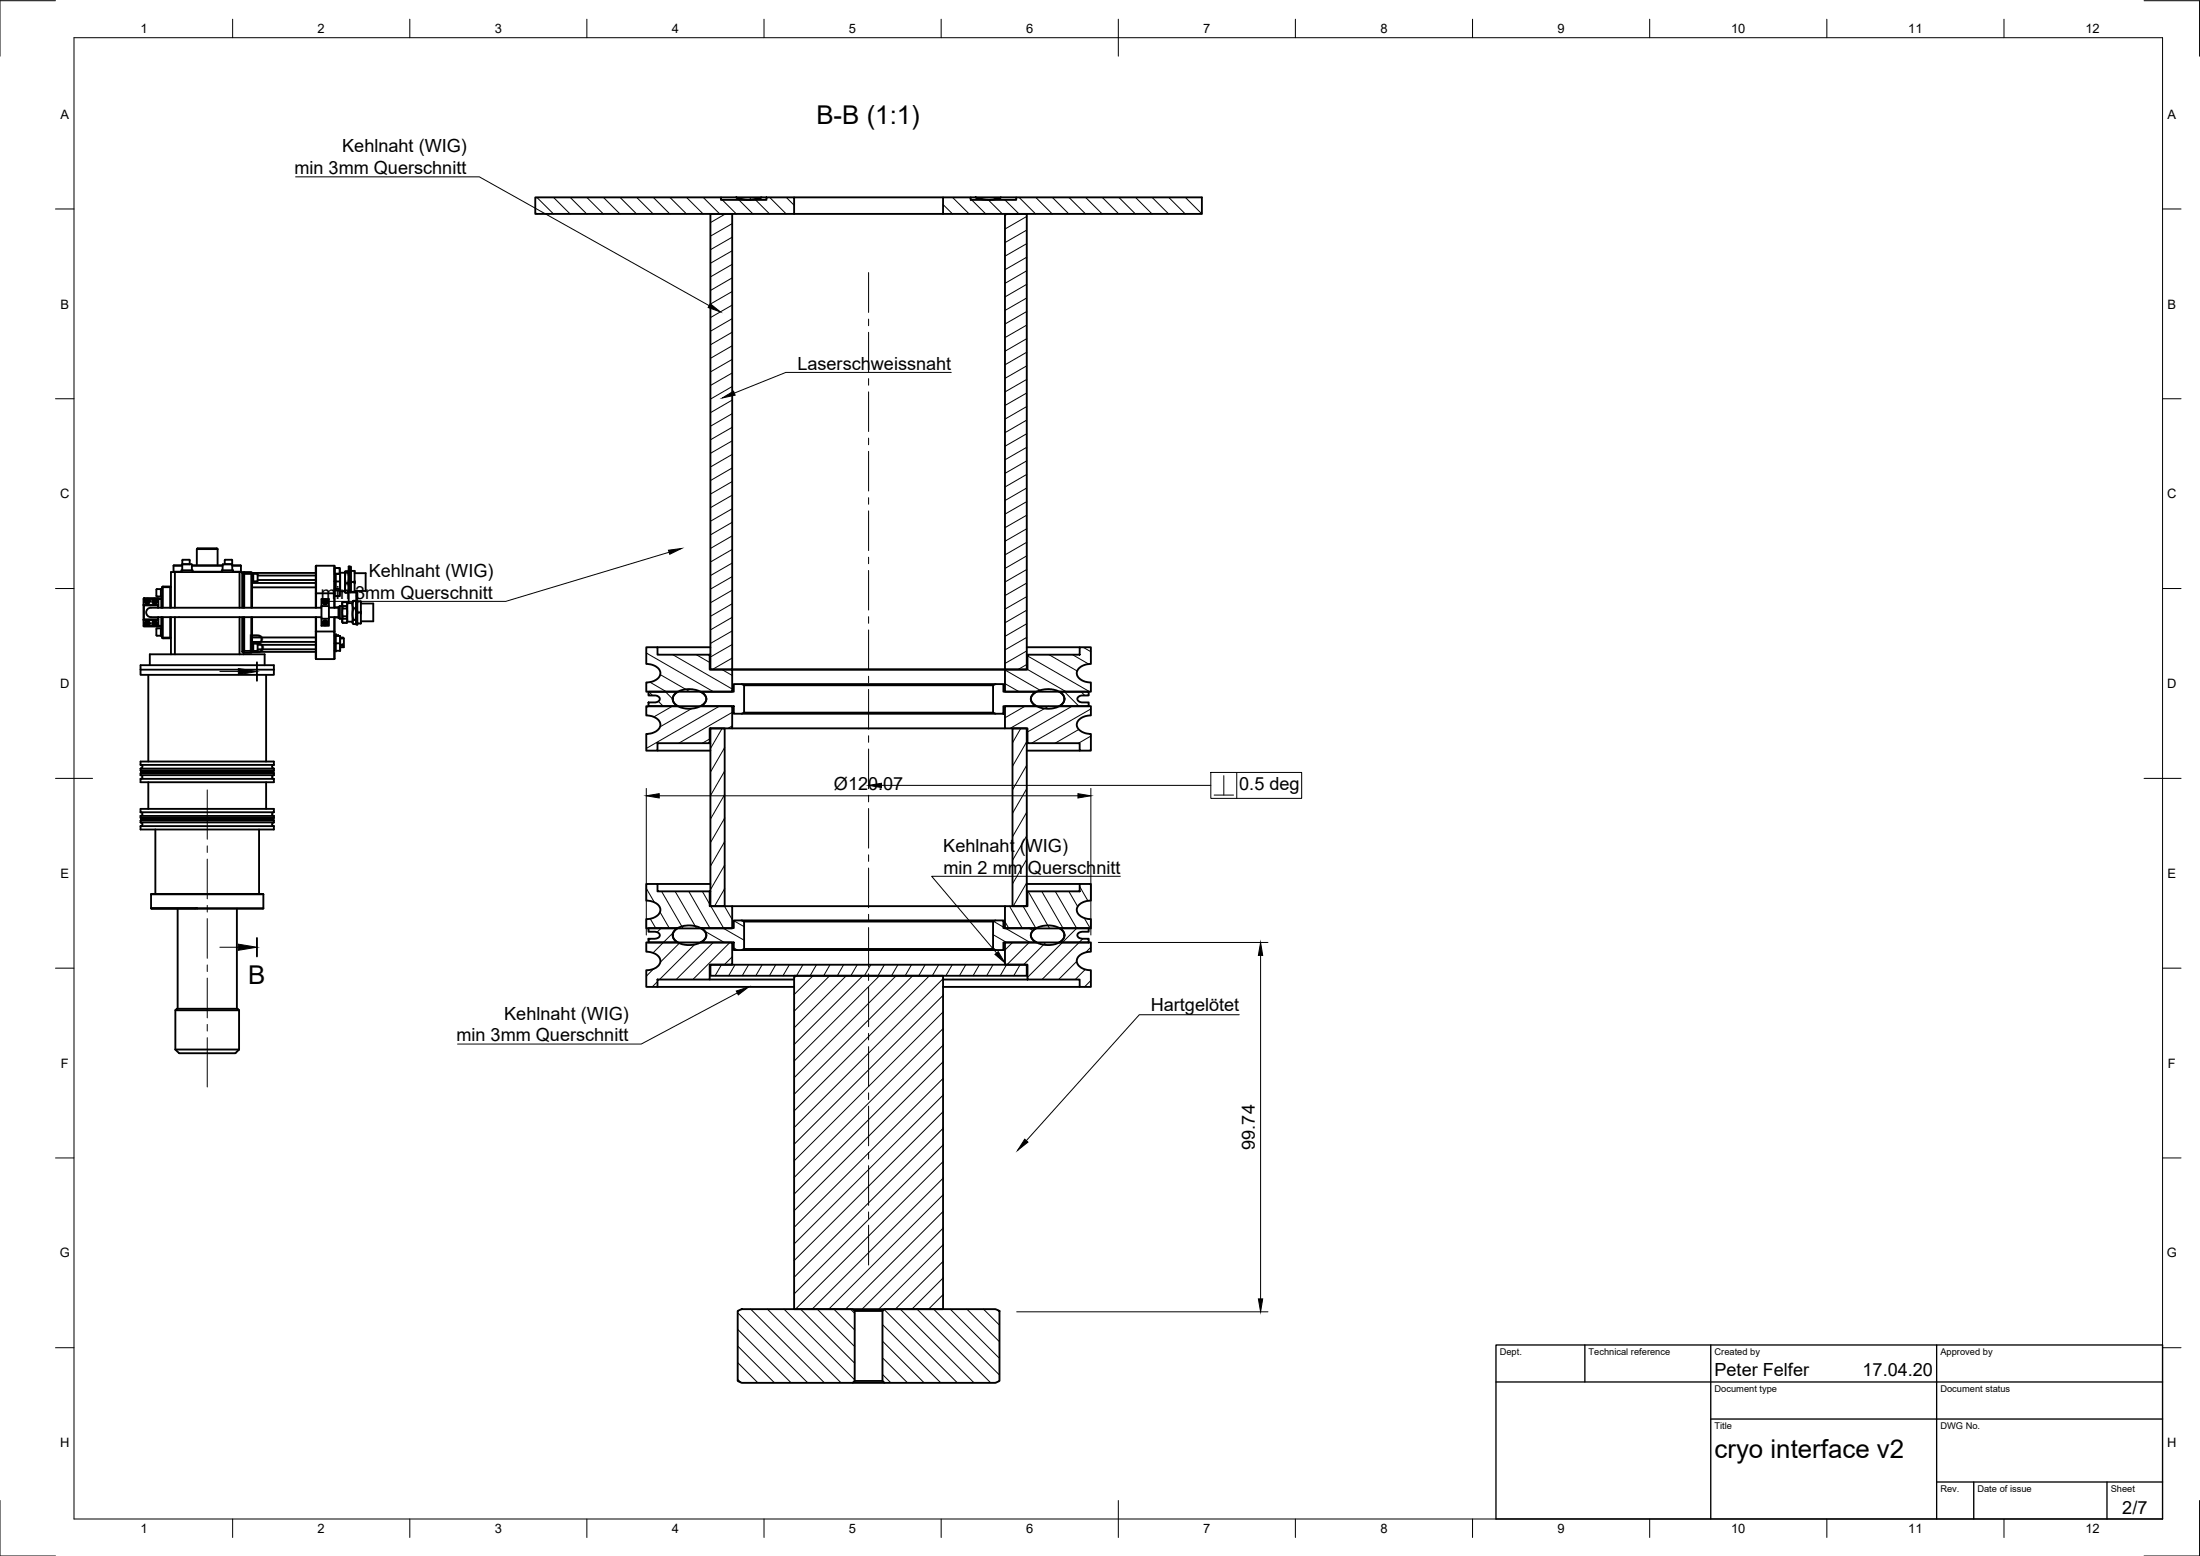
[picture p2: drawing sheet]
<svg xmlns="http://www.w3.org/2000/svg" width="594mm" height="420mm" viewBox="0 0 594 420" stroke-linecap="round" stroke-linejoin="round" font-family="sans-serif">
<!-- layer: Visible -->
<g fill="none" stroke="#000" stroke-width=".51">
<path d="M144.5 53.3h50.2v.7h12.3v-.7h7.4v4.5h-69.9zM191.8 57.8h5.9v123h-5.9zM194.7 53.3h4.1M198.8 53.3h6.9l-1.7 .5-1.8 .2-1.8-.2zM205.7 53.3h1.3M214.4 53.3h47.7v.7h12.3v-.7M214.4 57.8h40.3M254.7 53.3v4.5h69.8v-4.5h-54.2M262.1 53.3h8.2l-1 .4-2 .3-2.2-.2-1.7-.5M271.4 57.8h5.9v123h-5.9zM43.4 159.1h.2M43.8 159.1h-.4"/>
<path d="M43.9 158.5h2.2l-2.1-.1-.2 .2v5.5M44 158.6v5.5M46 158.6v5.5M46.1 158.5l.1 .1M46.9 154.4h2.1M46.9 152.8h2.3M46.9 154.4v.1M46.9 152.8v1.6M47.2 154.5v9.6M49 154.5v-.5h3v.5M49.2 152.7l-2.3 .1M49.2 152.5l2.6-.1v1.6"/>
<path d="M49.4 151.2h1.8v1.2l-2-.1M49.4 151.1l-.2 .2v2.7M51.8 152.8h8.3M51.8 152.7h8.3M52 154.4h7.9M53.1 148.3h5.7M53.1 148.3l.3-.2h5.2l.2 .2M53.1 148.3v4.4M58.8 148.3v4.4M59.9 154.5v-.5h3v.5M60.1 152.5v1.5M60.7 152.3v.1"/>
<path d="M60.7 151.2h2v1.1h-2zM62.6 152.4l-2.5 .1M62.6 152.4l.1 1.6M62.7 152.3v.1M62.7 152.8h2.4M62.7 152.7l2.4 .1M62.9 154.4h2.2M64.7 154.5h1.1v.2M64.7 154.5h-18.5v9.6M64.7 154.5v9.6M65.1 154.4l-.1 .1M65.1 152.8v1.6"/>
<path d="M65.4 154.7l.6-.2h1.9l.2 .2v9.4M65.8 154.8v9.3M66 155v9.1M67.9 155v9.1M68.1 154.8l-.2 .2h-1.9l-.6-.2v9.3M68.1 157h1.3M68.1 157.4h17.2M68.1 158.6h17.2M68.1 154.7h17.2M68.1 155h.1M68.4 155v2M68.4 155h1"/>
<path d="M68.4 155h-.3M69.4 154.9l.2 .2M69.6 155.1l-.2 1.9M69.6 155.4h15.7M69.6 156.6h15.7M85.4 152.8v7.4M85.4 152.8h4.9M90.3 152.8v7.4h-4.9M90.3 152.8l.1 7.4M90.4 157h.1M90.4 157h1.4M90.4 159h1.4"/>
<path d="M90.4 159v2M90.4 153.4v1.6M90.4 159.4h1.3v1.5M90.4 154.9l1.3 .1M90.4 153.4h1.3v1.5M90.4 153.4v.3M90.4 153.4h1.3M90.7 157h.1M90.7 157v2M90.7 155v2M90.7 157h-.2M91.7 153.4l.1 1.6"/>
<path d="M91.7 153.4h.1M91.7 159v.4M91.8 159l-.1 2M91.8 154.7h1.4M91.8 159.7h1.4M91.8 157v2M91.8 155v2M91.8 155h-1.4M93.2 154.4l.2 .2a5.5 5.5 0 0 0-.1 3.1 3.4 3.4 0 0 0 .1 2.4l-.2-.1zM93.2 154.4l.2-.2 .7 .2-.7 .2M93.2 154.4h.1M93.2 159.9v.1"/>
<path d="M93.4 157.5h.5M93.9 154.6a5.5 5.5 0 0 1 .1 3.1 3.4 3.4 0 0 1-.1 2.4M94.1 159.1v-6.1h.3v6.8h-.2v-.4h.2M94.1 160l-.7 .1M94.1 159.3v3.6M94.2 159.2v.2M94.2 159.8l1.9 .2M94.4 159.1l-.3 .2M94.4 153h.4v6.8M94.5 159.8h1.6M94.8 156.8v.7M94.8 154.2h1v.3"/>
<path d="M94.9 154.2l-.1 .3M94.9 157.2h.8M95.7 154.2l.1 2.6M95.8 154.8h2.9v4.8h-2.9M95.8 156.8v.7zM95.8 157.5v2.3M96.1 159.8l.4 .2v2.4M96.1 160l.1 8.7h.3v-6.3M38.8 169.1h4zM38.8 161.7h4zM38.8 161.7v7.4M38.9 167.3l3.9 .1h-4z"/>
<path d="M38.9 163.5l-.1-.1h4l-.1 .1M39.6 168.1h.3l.2 .3-.2 .3h-.3l-.2-.3zM39.6 162.1h.3l.2 .3-.2 .3h-.3l-.2-.3zM40.4 179.6v-2.9h31.1v2.9M41.6 168.1h.3l.2 .3-.2 .3h-.3l-.2-.3zM41.6 162.1h.3l.2 .3-.2 .3h-.3l-.2-.3zM42.2 171.5l.2 .2h1.4M42.2 160.9l.2 .2h1.4M42.2 169.8v1.7M42.2 160.9l.1-1.8h1.1v2M42.2 169.8l1.2-.1v2M42.7 163.5h-3.8v3.8"/>
<path d="M42.7 161.6l.9 .1-.8 .1M42.7 163.5v.6M42.7 166.6v.7M42.8 169l.8 .1M42.8 161.7v2.4M42.8 166.6v2.5M43.4 169.7h.2M43.6 161.8v2.3M43.6 166.6v2.4M43.6 169.1l-.9 .1M43.6 161.7l.2 .1M43.8 166.6v5.6l.2 .2 2.1-.1h-2.2"/>
<path d="M43.8 169l-.2 .1M43.8 169.7h-.4M44 166.6v5.6M46 166.6v5.6M46.2 172.2l-.1 .1M46.2 166.6v10.1M47.2 166.6v10.1M64.7 166.6v10.1M65.4 166.6v9.4l.6-.2M65.8 166.6v9.4M65.8 176.1v.6M66 175.8h1.9"/>
<path d="M66 166.6v9.2M67.9 166.6v9.2l.2 .2M68.1 166.6v9.5l-.2 .2h-1.9l-.6-.3M68.1 175.7h.3M68.1 172.1h17.2M68.1 173.3h17.2M68.1 176h17.2M68.4 173.8v2h1M68.4 173.8h1M68.4 173.8h-.3h.1M69.4 173.8l.2 .1-.2 1.9M69.6 174.1h15.7"/>
<path d="M69.6 175.3h15.7M85.3 170.5l.1 7.5M85.3 170.5h.1M85.3 160.2v3.9M85.3 166.6v3.9M85.4 170.5v7.5M85.4 170.5h4.9v7.5M85.4 160.2v3.9M85.4 166.6v3.9M85.4 178h4.9M86.8 163.7h2v3.4h-2zM86.8 167.1v1.9h2v-1.9"/>
<path d="M86.8 163.7v-1.9h2v1.9M86.8 164.1h-45a1.82 1.82 0 0 0-2.3 1.3 1.5 1.5 0 0 0 1.9 1.2h45.4M87.6 162.3h.4l.2 .3-.2 .3h-.4l-.1-.3zM87.6 167.9h.4l.2 .3-.2 .3h-.4l-.1-.3zM88.8 164.1h2.6M88.8 166.6h2.6M90.3 166.6l.1 3.9M90.4 166.6l-.1 11.4M90.4 160.2v3.9M90.4 171.5h.3M90.4 160.2l-.1 3.9M90.4 175.7h1.4"/>
<path d="M90.4 173.7h1.4M90.4 166.7h1M90.4 164h1M90.4 160.7v.3M90.4 173.7h.1M90.4 160.9l1.3 .1M90.4 161h1.3M90.5 173.7h-.1M90.7 173.7h-.2M90.7 173.7v2.2l.1-.2M90.8 171.7l-.1-.4v2.4M90.8 171.5l.6 .1"/>
<path d="M91.4 171.6v.1M91.8 163.7l-.4 .2v3l.4 .2M91.8 163.7v3.4M91.8 163.7h.6M91.8 167.1h.6M91.8 173.7v2M91.8 171.7v2M91.8 171.7h-1.4M91.9 172.4h.4M92.3 174.3l.1-.3 .3 .3M92.3 172.4h.4M92.3 172.4v-.2h.4v.2"/>
<path d="M92.5 162.6l-.1 .2v5.1l.1 .3M92.5 162.6v5.6M92.5 164.3h1.1M92.5 166.4h1.1M92.5 163.6h1.1M92.5 162.6h1.1M92.5 168.1h1.1M92.5 167.1h1.1M92.7 172.4h.2v2.4h-1M93.6 164.3v3.9M93.6 162.6v1.7M93.6 162.6l.2 .2"/>
<path d="M93.8 162.8v5.1M93.8 162.9h1.4M93.8 167.9h1.4M93.8 167.9l-.2 .3M95.4 162.2h.5l.3 .4M95.4 164.3h.5M95.4 167.4h.5M95.9 162.2a2.5 2.5 0 0 1 .1 2.2 5.6 5.6 0 0 1 0 3 .72 .72 0 0 1-.1 1.1h-.5a.92 .92 0 0 1 0-1.2 5.8 5.8 0 0 1 0-3.1 2.2 2.2 0 0 1 0-2l-.2 .4 .1 5.7M96.2 168.1l-.1 .2M96.5 168l.1 .4M96.5 165l.1 .4M96.5 162.7l.1-.3h.7l.2 2.6"/>
<path d="M96.5 162.4h.1M97.3 165.4h-.7l-.1 .3M97.3 162.4l.2 .3M97.5 165v.7zM97.5 168v.4h-1M97.5 165.7l-.2 2.7M97.5 163h3.3v4.8h-3.3M174.5 174.8h3v2h14.1v4h6.1v6h-23.2v-2.5l1.3-.2a2.51 2.51 0 0 0 2.4-2.8 3.9 3.9 0 0 0-3.7-2zM177.5 174.8h14.3M191.6 176.8h.2M277.3 174.8h14.2M277.3 176.8h.2"/>
<path d="M38 180.8v-1.2h36v1.2M38 180.8h36M38 180.8v1.4h36v-1.4M40 182.2v23.4M71.9 182.2v23.4M174.5 190.7h23.2v6h-6.1v4h-14.1v2h-3v-4.5l1.3-.2a2.53 2.53 0 0 0 2.5-2.8 3.9 3.9 0 0 0-3.8-2zM175.1 186.8h7.9a2.07 2.07 0 0 0-1.3 1.9 2.07 2.07 0 0 0 1.3 2h-7.9v-1h1.6a1.05 1.05 0 0 0 1.1-.2 1.05 1.05 0 0 0 .3-1.1l-.9-.6h-2.1zM182.3 187.3a6.3 6.3 0 0 1 8.2 .6l.2 .9a3.9 3.9 0 0 1-4 2.5h-1.6a3.3 3.3 0 0 1-3.4-2.6l.1-.7zM189.2 186.8h8.9v-2.1h2.2l.6 .3v7.4l-.6 .3h-2.2v-2h-8.9l.3-.2a1.96 1.96 0 0 0 1.2-2 1.96 1.96 0 0 0-1.5-1.7zM191.8 196.7h3.9v48h-3.9zM197.7 196.7h73.7M197.7 180.8h73.7"/>
<path d="M200.3 184.7h68.5M200.3 192.7h68.5M200.9 185h67.3M200.9 192.4h67.3M268.2 185l.6-.3h2.2v2.1h8.9a2.01 2.01 0 0 0-1.5 1.9 2.01 2.01 0 0 0 1.5 2h-8.9v2h-2.2l-.6-.3zM271.4 190.7h23.2v2.5l-1.3 .1a2.51 2.51 0 0 0-2.4 2.9 3.9 3.9 0 0 0 3.7 2v4.5h-3.1v-2h-14v-4h-6.1zM271.4 180.8h6.1v-4h14v-2h3.1v4.5l-1.3 .1a2.53 2.53 0 0 0-2.5 2.8 3.9 3.9 0 0 0 3.8 2.1v2.5h-23.2zM273.4 196.7h3.9v48h-3.9zM279 187.5a6.3 6.3 0 0 1 8.1 .2l.3 .8v.6a4.5 4.5 0 0 1-5.2 2.2l-.9-.1a3 3 0 0 1-2.9-2.6zM286 186.8h8v1h-1.6a1.05 1.05 0 0 0-1.1 .2 1.05 1.05 0 0 0-.3 1.1l.9 .5 2.1 .1v1h-8a2.07 2.07 0 0 0 1.4-2 2.07 2.07 0 0 0-1.4-1.9zM38 219.3v-.9h36v.9M38 219.3h36"/>
<path d="M38 209.3v-.5h36v.5M38 209.3h36M38 210.3v.9h36v-.9M38 210.3h36M38 207.5v.5h36v-.5M38 207.5h36M38 205.6h36v.9h-36zM38 219.3a.5 .5 0 0 1 .5 .5 .5 .5 0 0 1-.5 .5M38 209.3a.5 .5 0 0 1 .5 .5 .5 .5 0 0 1-.5 .5M38 206.5a.5 .5 0 0 1 .5 .5 .5 .5 0 0 1-.5 .5M38 208v.2h35.9v-.2M38 208.8v-.2h35.9v.2"/>
<path d="M38.3 208.2l.1 .2-.1 .2M40 211.2v7.2M71.9 211.2v7.2M73.7 208.2l-.2 .2 .2 .2M74 219.3a.5 .5 0 0 0-.5 .5 .5 .5 0 0 0 .5 .5M74 209.3a.5 .5 0 0 0-.5 .5 .5 .5 0 0 0 .5 .5M74 206.5a.5 .5 0 0 0-.5 .5 .5 .5 0 0 0 .5 .5M177.5 202.7h14.3M191.6 200.7h.2M277.3 202.7h14.2M277.3 200.7h.2M38 222.1v-.5h36v.5"/>
<path d="M38 222.1h36M38 223.1v.9h36v-.9M38 223.1h36M38 220.3h36v.5h-36zM38 222.1a.5 .5 0 0 1 .5 .5 .5 .5 0 0 1-.5 .5M38 220.8v.2h35.9v-.2M38 221.6v-.2h35.9v.2M38.3 221l.1 .2-.1 .2M42 224v17.4M70 224v17.4M73.7 221l-.2 .2 .2 .2M74 222.1a.5 .5 0 0 0-.5 .5 .5 .5 0 0 0 .5 .5"/>
<path d="M174.5 238.7h3v2h14.1v4h6.1v6h-23.2v-2.5l1.6-.2a2.42 2.42 0 0 0 2.1-2.8 3.9 3.9 0 0 0-3.7-2zM177.5 238.7h14.3M277.3 238.7h14.2M40.8 245.3l12 .1zM40.8 241.5h30.3M40.8 241.5v3.8M48 245.4v27M52.8 245.3h.4M52.8 245.4h.4M53.2 245.3h17.9M64 245.4v27M71.1 241.5v3.8"/>
<path d="M174.5 254.5h23.2v6h-6.1v4h-14.1v2h-3v-4.5l1.4-.2a2.42 2.42 0 0 0 2.3-2.9 4 4 0 0 0-3.7-1.9zM175.1 250.6h7.9a2.06 2.06 0 0 0-1.3 1.9 2.06 2.06 0 0 0 1.3 2h-7.9v-1h1.6a1.05 1.05 0 0 0 1.1-.2 1.05 1.05 0 0 0 .3-1.1l-.8-.5-2.2-.1zM182.2 251.2a6.2 6.2 0 0 1 8.3 .5l.2 .9a4.1 4.1 0 0 1-4.4 2.6l-1.4-.1a3.1 3.1 0 0 1-3.2-2.6zM189.2 250.6h8.9v-2.1h2.2l.6 .3v7.4l-.6 .3h-2.2v-2h-8.9l.3-.2a1.94 1.94 0 0 0 1.2-1.9 1.94 1.94 0 0 0-1.5-1.8zM191.6 240.7h.2M197.7 244.7h73.7M200.3 248.5h68.5M200.3 256.5h68.5M200.9 248.8h67.3M200.9 256.2h67.3M268.2 248.8l.6-.3h2.2v2.1h8.9a1.93 1.93 0 0 0-1.2 2.8l1.2 1.1h-8.9v2h-2.2l-.6-.3zM271.4 254.5h23.2v2.5l-1.3 .1a2.52 2.52 0 0 0-2.4 2.9 3.9 3.9 0 0 0 3.7 2v4.5h-3.1v-2h-14v-4h-6.1z"/>
<path d="M271.4 244.7h6.1v-4h14v-2h3.1v4.5l-1.4 .2a2.4 2.4 0 0 0-2.3 2.9 3.9 3.9 0 0 0 3.7 1.9v2.5h-23.2zM277.3 240.7h.2M279 251.3l1-.8 1.3-.4 1.3-.2 1.6 .1a3.1 3.1 0 0 1 3.2 2.6v.4a4.9 4.9 0 0 1-5.7 2.1l-.4-.1a3.1 3.1 0 0 1-2.9-2.6zM286 250.6h8v1h-1.6a1.05 1.05 0 0 0-1.1 .2 1.05 1.05 0 0 0-.3 1.1l.8 .5 2.2 .1v1h-8a2.06 2.06 0 0 0 1.4-2 2.06 2.06 0 0 0-1.4-1.9zM47.3 272.8h17.3M64.6 272.8a2.41 2.41 0 0 0-2.3-.4h-12.7a2.46 2.46 0 0 0-2.3 .4v10.6M64.6 272.8v10.6M177.5 266.5h36.9M191.6 264.5h22.8M191.8 260.5h85.5v3h-85.5zM214.4 263.5h40.3v90h-40.3zM254.7 264.5h22.8"/>
<path d="M254.7 266.5h36.8M47.3 283.4h17.3M47.3 283.4l1.1 1h15.2l1-1M199.2 354l1.1-.5h30l.5 .5v18.9l-.5 .5h-30l-1.1-.5zM230.8 354h7.5M238.3 354l.5-.5h30l1.1 .5v18.9l-1.1 .5h-30l-.5-.5zM230.3 373.4h8.5M230.8 372.9h7.5"/>
<circle cx="39.8" cy="168.3" r=".71"/>
<circle cx="39.8" cy="162.4" r=".71"/>
<circle cx="39.8" cy="168.3" r=".31"/>
<circle cx="39.8" cy="162.4" r=".31"/>
<circle cx="41.8" cy="168.3" r=".71"/>
<circle cx="41.8" cy="162.4" r=".71"/>
<circle cx="41.8" cy="162.4" r=".31"/>
<circle cx="41.8" cy="168.3" r=".31"/>
<circle cx="87.8" cy="162.5" r=".71"/>
<circle cx="87.8" cy="168.2" r=".71"/>
<circle cx="87.8" cy="168.2" r=".31"/>
<circle cx="87.8" cy="162.5" r=".31"/>
<circle cx="92.5" cy="174.2" r=".19"/>
</g>
<!-- layer: TitleBlock -->
<path d="M404 363.2h180v47h-180zM404 373.2h180M428 363.2v10M462 363.2v47M523 363.2v47M462 383.2h122M523 400.2h61M533 400.2v10M569 400.2v10" fill="none" stroke="#000" stroke-width=".36"/>
<!-- layer: Smart Centers -->
<g fill="none" stroke="#000" stroke-width=".27">
<path d="M234.5 73.6v10.8M234.5 86.2v1.7M234.5 89.7v10.8M234.5 102.2v1.8M234.5 105.8v10.7M234.5 118.3v1.8M234.5 121.9v10.7M234.5 134.4v1.8M234.5 137.9v10.8M234.5 150.5v1.7M234.5 154v10.7M234.5 166.5v1.8"/>
<path d="M234.5 170.1v10.7M234.5 182.6v1.8M234.5 186.2v10.7M234.5 198.7v1.7M56 213.3v13.3M234.5 202.2v10.8M234.5 214.7v1.8M234.5 218.3v10.7M56 228.4v1.8M56 232v10.7M234.5 230.8v1.8M234.5 234.4v10.7"/>
<path d="M56 244.5v1.8M56 248.1v10.7M234.5 246.9v1.8M234.5 250.5v10.7M56 260.6v1.7M56 264.1v10.7M56 276.6v1.8M234.5 263v1.8M234.5 266.5v10.7M234.5 279v1.8M56 280.2v13.3M234.5 282.6v10.7"/>
<path d="M234.5 295.1v1.8M234.5 298.7v10.7M234.5 311.2v1.8M234.5 314.7v10.8M234.5 327.3v1.7M234.5 330.8v10.8"/>
</g>
<!-- layer: Hatching -->
<g fill="none" stroke="#000" stroke-width=".27">
<path d="M144.5 57.4l.5 .4M145 53.3l4.5 4.5M149.5 53.3l4.5 4.5M154 53.3l4.5 4.5M158.5 53.3l4.4 4.5M163 53.3l4.4 4.5M167.4 53.3l4.5 4.5M171.9 53.3l4.5 4.5M176.4 53.3l4.5 4.5M180.9 53.3l4.5 4.5M185.4 53.3l4.5 4.5M189.9 53.3l4.5 4.5"/>
<path d="M194.4 53.3l.3 .3M195.1 54l3.8 3.8M195.9 57.8l-4.1 2.3M198.8 53.3h.1M199.5 54l3.8 3.8M202.5 53.3l.3 .7M204 54l3.8 3.8M207.9 53.3l4.4 4.5M212.3 53.3l2.1 2.1M254.7 55.2l2.5 2.6M257.2 53.3l4.5 4.5M261.7 53.3l.4 .4"/>
<path d="M262.4 54l3.8 3.8M264.8 53.3l.2 .5M266.9 54l3.8 3.8M268.4 53.3l.3 .5M271.4 54l3.8 3.8M272.1 57.8l-.7 .4M275.2 53.3l4.5 4.5M277.3 58.4l-5.9 3.4M279.7 53.3l4.5 4.5M284.2 53.3l4.4 4.5M288.7 53.3l4.5 4.5M293.2 53.3l4.4 4.5"/>
<path d="M297.7 53.3l4.4 4.5M302.2 53.3l4.4 4.5M306.6 53.3l4.5 4.5M311.1 53.3l4.5 4.5M315.6 53.3l4.5 4.5M320.1 53.3l4.4 4.5M197.7 78.7l-5.9 3.4M197.7 75l-5.9 3.4M197.7 71.4l-5.9 3.4M197.7 67.7l-5.9 3.4M197.7 64.1l-5.9 3.3M197.7 60.4l-5.9 3.4"/>
<path d="M277.3 76.8l-5.9 3.4M277.3 73.1l-5.9 3.4M277.3 69.4l-5.9 3.4M277.3 65.8l-5.9 3.4M277.3 62.1l-5.9 3.4M197.7 97l-5.9 3.4M197.7 93.4l-5.9 3.4M197.7 89.7l-5.9 3.4M197.7 86l-5.9 3.5M197.7 82.4l-5.9 3.4M277.3 98.8l-5.9 3.4M277.3 95.1l-5.9 3.4"/>
<path d="M277.3 91.4l-5.9 3.4M277.3 87.8l-5.9 3.4M277.3 84.1l-5.9 3.4M277.3 80.5l-5.9 3.3M197.7 119l-5.9 3.4M197.7 115.4l-5.9 3.4M197.7 111.7l-5.9 3.4M197.7 108l-5.9 3.4M197.7 104.4l-5.9 3.4M197.7 100.7l-5.9 3.4M277.3 117.1l-5.9 3.4M277.3 113.4l-5.9 3.4"/>
<path d="M277.3 109.8l-5.9 3.4M277.3 106.1l-5.9 3.4M277.3 102.4l-5.9 3.4M197.7 137.4l-5.9 3.4M197.7 133.7l-5.9 3.4M197.7 130l-5.9 3.4M197.7 126.4l-5.9 3.4M197.7 122.7l-5.9 3.4M277.3 139.1l-5.9 3.4M277.3 135.4l-5.9 3.4M277.3 131.8l-5.9 3.4M277.3 128.1l-5.9 3.4"/>
<path d="M277.3 124.4l-5.9 3.4M277.3 120.8l-5.9 3.4M197.7 159.4l-5.9 3.4M197.7 155.7l-5.9 3.4M197.7 152l-5.9 3.4M197.7 148.4l-5.9 3.4M197.7 144.7l-5.9 3.4M197.7 141l-5.9 3.4M277.3 157.4l-5.9 3.4M277.3 153.8l-5.9 3.4M277.3 150.1l-5.9 3.4M277.3 146.4l-5.9 3.4"/>
<path d="M277.3 142.8l-5.9 3.4M174.5 176.3l18.1 10.5M181.7 176.8l16 9.3M188 176.8l3.6 2.1M197.7 177.7l-5.3 3.1M197.7 174l-5.9 3.4M197.7 170.4l-5.9 3.4M197.7 166.7l-5.9 3.4M197.7 163l-5.9 3.4M277.3 179.4l-2.4 1.4M277.3 175.8l-5.9 3.4M277.3 172.1l-5.9 3.4"/>
<path d="M277.3 168.4l-5.9 3.4M277.3 164.8l-5.9 3.4M277.3 161.1l-5.9 3.4M277.5 177.1l16.7 9.7M283.3 176.8l7.6 4.4M289.6 176.8l4.4 2.5M292.5 174.8l2.1 1.2M175 198.2l-.5 .2M175.2 186.8l1 1M175.2 190.7l-.7 .4M175.5 184.2l4.4 2.6M177.8 189.4l1.3 1.3"/>
<path d="M178.3 182.2l8 4.6M179.7 186.8l2 2M181.6 190.7l-5 2.9M186.8 191.3l-8.6 5M191.6 199.5l-1.9 1.2M194.3 190.7l-19.8 11.4M194.9 180.8l2.8 1.6M195 196.7l-3.2 5.5M197.7 196l-1.1 .7M197.7 192.4l-14.4 8.3M271.4 180.9l10.1 5.9M271.4 184.6l3.8 2.2"/>
<path d="M275.7 196.7l-2.3 3.9M276.8 190.7l-5.4 3.1M277.5 180.8l10.4 6M283.2 190.7l-10.4 6M286.5 190.4l.4 .3M287.4 186.8l3.9 3.9M289.5 190.7l-12 7M291.3 197l-6.4 3.7M291.9 186.8l1 1M294.6 198.8l-3.3 1.9M294.6 191.4l-16 9.3M195.7 214.5l-3.9 6.7"/>
<path d="M195.7 208.2l-3.9 6.7M195.7 201.8l-3.9 6.7M277.3 219.3l-3.9 6.7M277.3 213l-3.9 6.6M277.3 206.6l-3.9 6.7M277.3 200.3l-3.9 6.6M294.6 202.4l-.5 .3M174.5 239.9l2.2 3.7M177.5 238.7l.1 .1M195.7 239.9l-2.7 4.8M195.7 233.6l-3.9 6.7M195.7 227.2l-3.9 6.7"/>
<path d="M195.7 220.9l-3.9 6.7M277.3 232l-3.9 6.7M277.3 225.7l-3.9 6.6M277.3 238.4l-3.7 6.3M291.5 239.4l2.3 3.8M174.6 254.5l-.1 .1M175.6 248.1l1.5 2.6M175.7 253.5l-.6 .5M178.2 246.3l2.6 4.4M178.6 250.6l-1.2 1.1M178.6 240.7l5.8 10M181.8 251.8l-5.5 5.5"/>
<path d="M182.3 240.7l5.8 10M183 250.6h.1M183.5 254.7l-5.2 5.1M186 240.7l5.7 10M187.6 255l-9.5 9.5M189.2 254.5h.1M189.7 240.7l1.9 3.5M190.3 251.4l5.3 3.1M192 244.7l3.4 6M192.6 254.5l-10 10M195.2 250.6l5.8 3.3M195.6 244.7l2.1 3.6"/>
<path d="M197.1 254.5l-10 10M197.7 258.4l-2.1 2.1M198.1 248.6l2.9 1.6M198.1 255.9l1.1 .6M268.2 252.4l3.6 2.1M268.2 256.1l.8 .4M268.3 248.8l2.7 1.5M271.4 248.9l1 1.8M271.4 250.6l6.8 3.9M272.6 244.7l3.5 6M273.4 254.5l-2 2M276.3 244.7l3.4 6"/>
<path d="M277.6 240.7l5.8 10M277.7 250.6l1.3 .7M277.9 254.5l-6 6M281.3 240.7l5.8 10M282.4 254.5l-6 6M285 240.7l5.7 10M286.3 250.6l-.1 .1M288.6 240.7l2.4 4.1M290.8 259.6l-4.9 4.9M290.8 250.6l-13.3 13.3M292.4 253.5l-11 11M292.8 247.9l1.6 2.8"/>
<path d="M294.6 255.8l-1.4 1.4M176.5 261.6l-2 2M177.6 265l-1.5 1.5M191.6 264.4v.1M194.8 260.5l-1.7 3M198.5 260.5l-1.7 3M202.2 260.5l-1.8 3M205.8 260.5l-1.7 3M209.5 260.5l-1.7 3M213.2 260.5l-1.8 3M216.8 260.5l-1.7 3-.7 .6M219.5 263.5l-5.1 5.1"/>
<path d="M220.5 260.5l-1.7 3M224 263.5l-9.6 9.6M224.2 260.5l-1.8 3M227.8 260.5l-1.7 3M228.5 263.5l-14.1 14.1M231.5 260.5l-1.7 3M233 263.5l-18.6 18.5M235.2 260.5l-1.8 3M237.5 263.5l-23.1 23M238.8 260.5l-1.7 3M242 263.5l-27.6 27.5M242.5 260.5l-1.8 3"/>
<path d="M246.1 260.5l-1.7 3M246.5 263.5l-32.1 32M249.8 260.5l-1.7 3M251 263.5l-36.6 36.5M253.5 260.5l-1.7 3M254.7 277.7l-40.3 40.3M254.7 273.3l-40.3 40.2M254.7 268.8l-40.3 40.2M254.7 264.3l-40.3 40.2M257.2 260.5l-1.8 3M260.8 260.5l-1.7 3M264.5 260.5l-1.7 3"/>
<path d="M268.2 260.5l-1.8 3M271.8 260.5l-1.7 3M275.5 260.5l-1.8 3M293.1 261.8l-2.7 2.7M294.6 264.8l-1.7 1.7M254.7 295.7l-40.3 40.2M254.7 291.2l-40.3 40.2M254.7 286.7l-40.3 40.2M254.7 282.2l-40.3 40.3M254.7 300.2l-40.3 40.2M254.7 318.2l-35.4 35.3M254.7 313.7l-39.9 39.8"/>
<path d="M254.7 309.2l-40.3 40.2M254.7 304.7l-40.3 40.2M254.7 336.1l-17.4 17.4M254.7 331.6l-21.9 21.9M254.7 327.1l-26.4 26.4M254.7 322.6l-30.9 30.9M199.2 354.5l18.9 18.9M199.2 359l14.4 14.4M202.7 353.5l19.9 19.9M207.2 353.5l19.9 19.9M211.7 353.5l19.1 19.1M216.2 353.5l14.6 14.6"/>
<path d="M220.7 353.5l10.1 10.1M225.1 353.5l5.7 5.6M229.6 353.5l1.2 1.1M238.3 357.7l15.7 15.7M238.7 353.6l19.8 19.8M243.1 353.5l19.9 19.9M247.6 353.5l19.9 19.9M252.1 353.5l17.8 17.8M254.7 349.6l-3.9 3.9M254.7 345.1l-8.4 8.4M254.7 340.6l-12.9 12.9M256.6 353.5l13.3 13.3"/>
<path d="M261.1 353.5l8.8 8.8M265.6 353.5l4.3 4.3M199.2 363.5l9.9 9.9M199.2 367.9l5.4 5.5M199.2 372.4l.8 .9M238.3 362.1l11.2 11.3M238.3 366.6l6.7 6.8M238.3 371.1l2.3 2.3"/>
</g>
<!-- layer: Section Lines -->
<path d="M69.4 178.8v5M69.4 253.3v5" fill="none" stroke="#000" stroke-width=".51"/>
<path d="M59.4 181.3h5M59.4 255.8h5" fill="none" stroke="#000" stroke-width=".27"/>
<path d="M64.4 180.5l5 .8-5 .9zM64.4 255l5 .8-5 .8z" fill="#000" stroke="#000" stroke-width=".27"/>
<!-- layer: Leaders -->
<path d="M191.8 82l2.7 2.2-3.3-1.2zM195.1 107.5l3-1.9 .4 1.1zM180.5 148.6l3.5-.5-3.2 1.6zM268.7 257.7l.9-.7 1.8 3zM198.8 267.6l3.4-1.1-2.8 2.1zM276.7 307.6l.9 .8-2.8 2.2z" fill="#000" stroke="#000" stroke-width=".27"/>
<path d="M79.8 47.8h49.6l62.1 34.7M256.9 100.6h-44.7l-13.9 5.6M180.7 149.1l-44.1 13.3h-49.6M302.5 236.6h-50.9l17.5 20.7M199.1 268.1l-25.9 13.8h-49.6M334.6 274h-26.9l-30.6 34" fill="none" stroke="#000" stroke-width=".27"/>
<!-- layer: Border -->
<g fill="none" stroke="#000" stroke-width=".27">
<path d="M15 .2h-15v15M20 10.2h564v400h-564zM62.8 5.2v5M110.7 5.2v5M158.5 5.2v5M206.3 5.2v5M254.1 5.2v5M302 5.2v10M349.8 5.2v5M397.6 5.2v5M445.5 5.2v5M493.3 5.2v5"/>
<path d="M541.1 5.2v5M579 .2h15v15M15 56.4h5M584 56.4h5M15 107.7h5M584 107.7h5M15 158.9h5M584 158.9h5M15 210.2h10M579 210.2h10M15 261.4h5M584 261.4h5"/>
<path d="M15 312.7h5M584 312.7h5M15 363.9h5M584 363.9h5M0 405.2v15h15M62.8 410.2v5M110.7 410.2v5M158.5 410.2v5M206.3 410.2v5M254.1 410.2v5M302 405.2v10M349.8 410.2v5"/>
<path d="M397.6 410.2v5M445.5 410.2v5M493.3 410.2v5M541.1 410.2v5M594 405.2v15h-15"/>
</g>
<!-- layer: FD_Dimensions -->
<path d="M174.5 212.9v39.6M178 214.9h113.1M294.6 212.9v39.6M296.6 254.5h45.8M340.4 258v92.7M274.6 354.2h67.8" fill="none" stroke="#000" stroke-width=".27"/>
<path d="M174.5 214.9l3.5-.6v1.2zM291.1 214.3l3.5 .6-3.5 .6zM340.4 254.5l.6 3.5h-1.2zM339.8 350.7h1.2l-.6 3.5z" fill="#000" stroke="#000" stroke-width=".27"/>
<path d="M238 212.1h89M327 208.6h24.5v7h-24.5zM327.9 214.7h5.2M330.5 209.4v5.3M334 208.6v7" fill="none" stroke="#000" stroke-width=".27"/>
<path d="M234.5 212.1l3.5-.6v1.2z" fill="#000" stroke="#000" stroke-width=".27"/>
<g font-size="7">
<text x="220.5" y="33.6">B-B (1:1)</text>
<text x="67" y="176.3">B</text>
<text x="67" y="265.8">B</text>
<text x="463" y="393.7">cryo interface v2</text>
</g>
<g font-size="4.9">
<text x="92.4" y="41.2">Kehlnaht (WIG)</text>
<text x="79.5" y="47.1">min 3mm Querschnitt</text>
<text x="215.3" y="99.9">Laserschweissnaht</text>
<text x="99.6" y="155.8">Kehlnaht (WIG)</text>
<text x="86.7" y="161.7">min 3mm Querschnitt</text>
<text x="225.2" y="213.3">Ø120.07</text>
<text x="334.6" y="213.3">0.5 deg</text>
<text x="254.7" y="230">Kehlnaht (WIG)</text>
<text x="254.8" y="235.9">min 2 mm Querschnitt</text>
<text x="136.2" y="275.3">Kehlnaht (WIG)</text>
<text x="310.7" y="273">Hartgelötet</text>
<text x="123.3" y="281.2">min 3mm Querschnitt</text>
<text x="338.8" y="310.5" transform="rotate(-90 338.8 310.5)">99.74</text>
<text x="463" y="371.7">Peter Felfer</text>
<text x="503" y="371.7">17.04.20</text>
<text x="573.1" y="408.8">2/7</text>
</g>
<g font-size="3.5">
<text x="37.9" y="8.9">1</text>
<text x="85.8" y="8.9">2</text>
<text x="133.6" y="8.9">3</text>
<text x="181.4" y="8.9">4</text>
<text x="229.3" y="8.9">5</text>
<text x="277.1" y="8.9">6</text>
<text x="324.9" y="8.9">7</text>
<text x="372.7" y="8.9">8</text>
<text x="420.6" y="8.9">9</text>
<text x="467.4" y="8.9">10</text>
<text x="515.3" y="8.9">11</text>
<text x="563.1" y="8.9">12</text>
<text x="16.3" y="32">A</text>
<text x="585.3" y="32">A</text>
<text x="16.3" y="83.3">B</text>
<text x="585.3" y="83.3">B</text>
<text x="16.2" y="134.6">C</text>
<text x="585.2" y="134.6">C</text>
<text x="16.2" y="185.8">D</text>
<text x="585.2" y="185.8">D</text>
<text x="16.3" y="237">E</text>
<text x="585.3" y="237">E</text>
<text x="16.4" y="288.3">F</text>
<text x="585.4" y="288.3">F</text>
<text x="16.1" y="339.6">G</text>
<text x="585.1" y="339.6">G</text>
<text x="16.2" y="390.8">H</text>
<text x="585.2" y="390.8">H</text>
<text x="37.9" y="413.9">1</text>
<text x="85.8" y="413.9">2</text>
<text x="133.6" y="413.9">3</text>
<text x="181.4" y="413.9">4</text>
<text x="229.3" y="413.9">5</text>
<text x="277.1" y="413.9">6</text>
<text x="324.9" y="413.9">7</text>
<text x="372.7" y="413.9">8</text>
<text x="420.6" y="413.9">9</text>
<text x="467.4" y="413.9">10</text>
<text x="515.3" y="413.9">11</text>
<text x="563.1" y="413.9">12</text>
</g>
<g font-size="2.5">
<text x="405" y="366">Dept.</text>
<text x="429" y="366">Technical reference</text>
<text x="463" y="366">Created by</text>
<text x="524" y="366">Approved by</text>
<text x="463" y="376">Document type</text>
<text x="524" y="376">Document status</text>
<text x="463" y="386">Title</text>
<text x="524" y="386">DWG No.</text>
<text x="524" y="403">Rev.</text>
<text x="534" y="403">Date of issue</text>
<text x="570" y="403">Sheet</text>
</g>
</svg>
